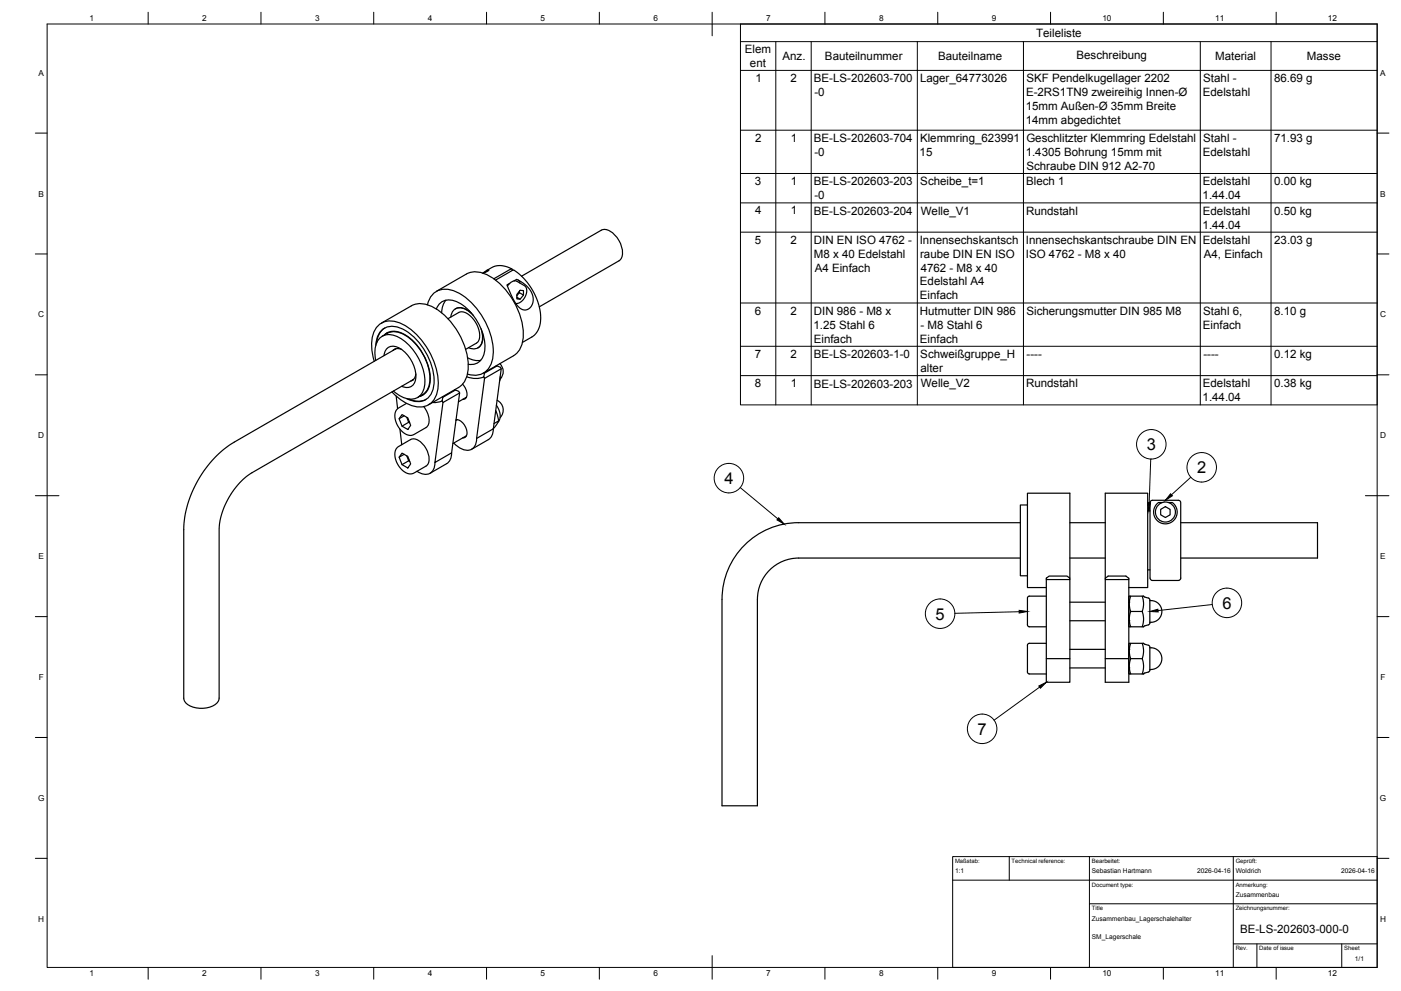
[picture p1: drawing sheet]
<svg xmlns="http://www.w3.org/2000/svg" width="594mm" height="420mm" viewBox="0 0 594 420" stroke-linecap="round" stroke-linejoin="round" font-family="sans-serif">
<!-- layer: Visible -->
<g fill="none" stroke="#000" stroke-width=".51">
<path d="M197.8 116.2l-12.8 7.3M197.8 116.2a10.6 10.6 0 0 1 11.3 1.8 30.9 30.9 0 0 1 12.8 25.2l-.2 1.4a8.6 8.6 0 0 1-3.9 6.2l-12.8 7.4M204.7 115.8l1.9-1.2 .7-.2-.4 .5-2.1 .9M210.1 118.8l7.4-4.3a24.6 24.6 0 0 1 11.5 23 7.9 7.9 0 0 1-3.5 5.4l-4 2.3M217 114a8.7 8.7 0 0 0-8.6-.5l-2.1 1.2M217.2 114.7l-.2-.7-.5 .1-7.1 4.1M217.9 119.1l1.2-.7a10.1 10.1 0 0 1 7 9 3.5 3.5 0 0 1-1.9 3.6 3.5 3.5 0 0 1-4.1-.7 26.6 26.6 0 0 1-5.2-9.5l1.2-.7M219.7 118.7l.8 1.3M221.2 117.1l33.7-19.5a5.4 5.4 0 0 1 6.2 2.4 9.5 9.5 0 0 1 2.3 9.6l-1 1-33.7 19.5M163.2 139.1a8.4 8.4 0 0 0-3.5 6.4M174.4 129.7l-12.7 7.3M174.4 129.7a10.6 10.6 0 0 1 11.4 1.8 30.9 30.9 0 0 1 12.7 25.2l-.2 1.4a8.6 8.6 0 0 1-3.9 6.2l-12.7 7.3"/>
<path d="M181.3 129.2a7.7 7.7 0 0 1 10.7-6 28.8 28.8 0 0 1 15.9 18.2 17.7 17.7 0 0 1-.4 14.4 7.5 7.5 0 0 1-9.3 2.8M185 131a5.9 5.9 0 0 1 8.8-3 22.3 22.3 0 0 1 11.6 21.6 5.7 5.7 0 0 1-6.8 4.8M189.1 127.3a8.4 8.4 0 0 0-1.8 5.3M189.9 135.1l4.6-2.6a5.3 5.3 0 0 1 6 2.6 9.6 9.6 0 0 1 2.3 9.6l-.8 .8-4.6 2.6M193.2 130.9l-.1 .1M193.2 130.9a5.7 5.7 0 0 1 6.6 1.7M200.8 133.8a7.2 7.2 0 0 0-7.5-3l-1.4 1.4-.7 2.2M204 139.4a7.2 7.2 0 0 1-1.1 8l-1.9 .5-2.3-.5M215.2 121.3l1.1-1.3 1.8-.9 1.1 .2 3.1 1.8a4.3 4.3 0 0 1-.6 6.1l-1.6 1.2-1.4 .3M219.2 126l1.4 .9M220.2 123.5v.6M220.6 123.1l1.4 .1v1.9l-1.4 1.8-1.4-.2v-1.9z"/>
<path d="M222 125.1l-1.8-1-1 1.3M158.7 153.2a16 16 0 0 1 1.4-14.9 8.8 8.8 0 0 1 11.1-.6 30.5 30.5 0 0 1 14.5 26.8 8 8 0 0 1-11.8 7.2l-3.9-2.2-3.8-3.3M159.3 152.8a10 10 0 0 1 2.3-9.9 8.3 8.3 0 0 1 9.9 1.7 22.4 22.4 0 0 1 8.4 19.6 6.1 6.1 0 0 1-9.6 4l-3.5-2.4M159.4 146.4a7.5 7.5 0 0 1 6-8 16.5 16.5 0 0 1 13.3 8.1 24.5 24.5 0 0 1 5.1 17.8 6.9 6.9 0 0 1-10 5.3l-1.4-.6M162.1 142.6a8.1 8.1 0 0 1 10.8 .2 22.6 22.6 0 0 1 9.2 20.2 6.5 6.5 0 0 1-2.9 4.3M162.8 150.8a3.9 3.9 0 0 1 6.1-3.5 14.3 14.3 0 0 1 7.3 13.9 3.8 3.8 0 0 1-5.9 2.6M163 142a6.8 6.8 0 0 1 8.7-.1 22.9 22.9 0 0 1 10.5 21.1l-.7 2.1a5.4 5.4 0 0 1-3.5 2.9M164.2 141.1l-1.1 .8M167.6 148l-.3 .2M167.9 147.9l-68.5 39.5a46.4 46.4 0 0 0-21.5 37.2v71.4a5.4 5.4 0 0 0 5.1 4.1 9.5 9.5 0 0 0 9.5-2.7l.4-1.4v-71.4a31.7 31.7 0 0 1 13.9-24.2l68.6-39.5M170.3 148.2l-2.3-.4-1.4 .8M176.3 158.6l-.8 2.2-1.4 .8"/>
<path d="M197.9 159.7a9.8 9.8 0 0 0 7.2 .1M198.3 151.7a8.4 8.4 0 0 0 5.5 1.1M202.8 147.4l-.2 .1M204.5 140.8a6.1 6.1 0 0 1-1.7 6.6M205.4 158l-.3 1.8M210.4 155.1l1.8 .6 .3 .7-3.3 25.4M210.8 155.1l-5.4 3.1M211.9 154.2a4.6 4.6 0 0 1 .2 6.5M212.1 159.7l-.2 1.9M212.5 156.4l-7 4-.4-.6M168 168l.6 5.3M170.5 175.8l2.4 1.4 1.2 3.1-1.2 1.8-2.4-1.4-1.3-3.2z"/>
<path d="M171.4 176.3l-2.2 1.2M172.4 171l-3.4 2a5.7 5.7 0 0 0-.3 7.7 5.7 5.7 0 0 0 6.8 3.5l5.1-2.9a5.5 5.5 0 0 0 .3-7l-1.2-1.9M172.5 176.9l.8 2.1-2.8 1.7M173.4 169.2a8.3 8.3 0 0 0 7.3 .2M173.5 178.8l-.2 .2 .4 .3M175.1 161.1l-.2 .1M179.2 167.3l-2.1 1.3M179.4 167.4l-1.3 .5M187.5 170l-2.2 .6-1.9 .1M187.7 168.2l.1 .2M187.8 168.4l5.3-3 1.4 .5 .4 .7-7.1 4.1-.3-.7zM192.7 165.3l.4 .1"/>
<path d="M193.4 177.9a5.3 5.3 0 0 1 4.1 7.3l-1.3 .5M193.9 177.9l-.6 .3M194.9 166.6l-3.4 25.4-7.1 4.1 3.4-25.4M196.1 162.9a5.2 5.2 0 0 1 1.4 5.9l-1.3 .5M197.8 168.4l-3.4 2M205.5 160.4l-3.4 25.5 7.1-4.1M210.2 174.1l.4 .9a4.7 4.7 0 0 1-1.2 6.5l-.2 .3M210.5 171.8a6 6 0 0 1 .7 7.1M210.8 169.7a4.6 4.6 0 0 1 1.3 7.4M211.4 178.5l-1.9 1.1M168.3 189.9l5.8-3.5a5.7 5.7 0 0 1 6.5 3.7 5.7 5.7 0 0 1 0 7.5l-5.1 3a5.8 5.8 0 0 1-6.8-3.6l-.7-1.7a5.6 5.6 0 0 1 .3-5.4zM169.6 181.9l.7 6.7"/>
<path d="M170.5 192.1l2.4 1.4 1.2 3.2-1.2 1.7-2.4-1.4-1.3-3.2zM171.4 192.6l-2.2 1.2M172.5 193.3l.8 2.1-2.8 1.6M173.5 195.1l-.2 .3 .4 .2M184.4 196.1a4.3 4.3 0 0 1-1.9 4.5 4.3 4.3 0 0 1-4.9-.3l-.8-.5M191.5 192a5 5 0 0 1-2.1 4.6l-7 4.1M197.8 184.7l-5.8 3.4M202.1 185.9a4.2 4.2 0 0 1-1.9 4.4 4.2 4.2 0 0 1-4.8-.1l-3-2.4M209.2 181.8a5 5 0 0 1-2.1 4.6l-7.1 4.1M435.7 214.1h-3v30h3M486.7 216.6h1M488 212.4l.7-.3h11l.7 .3a44.7 44.7 0 0 1 .3 10.8v21.3a1.36 1.36 0 0 1-1 1.6h-11a1.91 1.91 0 0 1-1-2.5v-24.4a18.1 18.1 0 0 1 .3-6.8z"/>
<path d="M492.2 216l2-1.2 2 1.2v2.3l-2 1.1-2-1.1zM492.9 213.1h-1.7a5 5 0 0 0-.7 7.3 5 5 0 0 0 7.4 0 5 5 0 0 0-.8-7.3h-1.7M338.7 221.6h94M338.7 221.6a32.5 32.5 0 0 0-32.5 32.5v87.5h15v-87.5a17.5 17.5 0 0 1 17.5-17.5h94M453.7 236.6h15M453.7 221.6h15M500.7 221.6h58v15h-58M443.7 252.8h-7.2a1.73 1.73 0 0 0-.8 2.2v9.3a1.14 1.14 0 0 0 .8 1.4h7.2M443.7 245.2l1.2-1h7.6l1.2 1v.5h-10zM443.7 245.7v33.6h10v-33.6M453.7 245.2v-36.1h-18v40h8M453.7 255.3h15"/>
<path d="M468.7 245.2v-36.1h18v40h-8M468.7 245.2l1.2-1h7.5l1.3 1v44.1h-10v-43.6M468.7 245.2v.5h10M479.4 259.2l-.5-3.2 .5-3.2h-.5l-.2 12.6 .2 .3h.5M479.4 252.8h4.9M484.3 259.2h-4.9l-.5 3.3 .5 3.2h4.9M484.9 252.8h-.6l.6 3.2-.6 3.2M485 252.8l2.2 .9a16.8 16.8 0 0 1 .4 6.8l-.2 4.1-3.1 1.1 .6-3.2-.6-3.3M486.7 241.6h1M487.6 254.7a4.6 4.6 0 0 1 5.1 4.5 4.6 4.6 0 0 1-5.1 4.6M435.7 273.6v10.7a1.14 1.14 0 0 0 .8 1.4M443.7 272.8h-7.2l-.6 .2-.2 .5"/>
<path d="M443.7 279.3v10h10v-10M453.7 263.2h15M453.7 275.3h15M468.7 279.3h10M479.4 279.3l-.5-3.3 .5-3.2h-.5l-.2 12.6 .2 .4h.5M479.4 272.8h4.9M484.3 279.3l.6 3.2-.6 3.3 2.9-1 .4-.6M484.3 279.3l.6-3.3-.6-3.2 2.9 .9a16.8 16.8 0 0 1 .4 6.8v3.7M484.3 279.3h-4.9l-.5 3.2 .5 3.3h4.9M487.6 274.7a4.6 4.6 0 0 1 5.1 4.6 4.6 4.6 0 0 1-5.1 4.5M436.5 285.8h7.2M453.7 283.2h15"/>
<circle cx="494.2" cy="217.1" r="4.2"/>
</g>
<g fill="#000">
<circle cx="478.7" cy="255.3" r=".25"/>
<circle cx="478.7" cy="263.2" r=".25"/>
<circle cx="478.7" cy="275.3" r=".25"/>
<circle cx="478.7" cy="283.2" r=".25"/>
</g>
<!-- layer: TITLEBLOCK -->
<path d="M404 363.2h180v47h-180zM404 373.2h180M428 363.2v10M462 363.2v47M523 363.2v47M462 383.2h122M523 400.2h61M533 400.2v10M569 400.2v10" fill="none" stroke="#000" stroke-width=".42"/>
<!-- layer: BORDER -->
<g fill="none" stroke="#000" stroke-width=".42">
<path d="M20 10.2h564v400h-564zM62.8 5.2v5M110.7 5.2v5M158.5 5.2v5M206.3 5.2v5M254.1 5.2v5M302 5.2v10M349.8 5.2v5M397.6 5.2v5M445.5 5.2v5M493.3 5.2v5M541.1 5.2v5"/>
<path d="M15 56.4h5M584 56.4h5M15 107.7h5M584 107.7h5M15 158.9h5M584 158.9h5M15 210.2h10M579 210.2h10M15 261.4h5M584 261.4h5M15 312.7h5M584 312.7h5"/>
<path d="M15 363.9h5M584 363.9h5M62.8 410.2v5M110.7 410.2v5M158.5 410.2v5M206.3 410.2v5M254.1 410.2v5M302 405.2v10M349.8 410.2v5M397.6 410.2v5M445.5 410.2v5M493.3 410.2v5"/>
<path d="M541.1 410.2v5"/>
</g>
<!-- layer: Parts Lists -->
<g fill="none" stroke="#000" stroke-width=".42">
<path d="M314 10.2h270v161.5h-270zM314 17.7h270M329 17.7v154M344 17.7v154M389 17.7v154M434 17.7v154M509 17.7v154M539 17.7v154M314 29.8h270M314 55.2h270M314 73.6h270M314 86h270"/>
<path d="M314 98.4h270M314 128.5h270M314 146.8h270M314 159.3h270"/>
</g>
<!-- layer: Balloons -->
<g fill="none" stroke="#000" stroke-width=".42">
<circle cx="488.2" cy="188.4" r="6.3"/>
<circle cx="509.6" cy="198.1" r="6.3"/>
<circle cx="309.1" cy="202.7" r="6.3"/>
<circle cx="520.3" cy="255.6" r="6.3"/>
<circle cx="398.6" cy="260.2" r="6.3"/>
<circle cx="416.5" cy="309" r="6.3"/>
</g>
<!-- layer: 0 -->
<path d="M330.2 219.5l2.3 2.7-3-1.8zM486.7 213.1h1.2l-.7 3.5zM496.4 209.4l.7 .8-2.9 1.9zM432.2 258.8l3.5 .4-3.5 .7zM487.6 259.2l3.4-.9 .1 1.2zM440.5 290.9l3.2-1.6-2.5 2.5z" fill="#000" stroke="#000" stroke-width=".42"/>
<path d="M488 194.6l-.7 18.5M313.9 206.7l15.9 13.3M504.9 202.4l-8.1 7.4M432.2 259.4l-27.3 .6M514 256.3l-23 2.6M440.8 291.3l-19.3 14.1" fill="none" stroke="#000" stroke-width=".42"/>
<g font-size="7">
<text x="486.3" y="190.8">3</text>
<text x="507.7" y="200.7">2</text>
<text x="307.3" y="205.2">4</text>
<text x="396.7" y="262.7">5</text>
<text x="518.3" y="258.1">6</text>
<text x="414.5" y="311.5">7</text>
</g>
<g font-size="4.9">
<text x="439.4" y="15.6">Teileliste</text>
<text x="315.9" y="22.5">Elem</text>
<text x="318" y="28.4">ent</text>
<text x="331.8" y="25.5">Anz.</text>
<text x="349.8" y="25.5">Bauteilnummer</text>
<text x="397.8" y="25.5">Bauteilname</text>
<text x="456.5" y="25">Beschreibung</text>
<text x="515.3" y="25.5">Material</text>
<text x="554.2" y="25.5">Masse</text>
<text x="320.3" y="34.8">1</text>
<text x="335.2" y="34.8">2</text>
<text x="345.1" y="34.9">BE-LS-202603-700</text>
<text x="390.1" y="34.8">Lager_64773026</text>
<text x="435.3" y="34.9">SKF Pendelkugellager 2202</text>
<text x="510.2" y="34.9">Stahl -</text>
<text x="540.3" y="34.8">86.69 g</text>
<text x="345.3" y="40.7">-0</text>
<text x="435.1" y="40.9">E-2RS1TN9 zweireihig Innen-Ø</text>
<text x="510.1" y="40.7">Edelstahl</text>
<text x="434.9" y="46.8">15mm Außen-Ø 35mm Breite</text>
<text x="434.9" y="52.7">14mm abgedichtet</text>
<text x="320.2" y="60.1">2</text>
<text x="335.3" y="60.1">1</text>
<text x="345.1" y="60.3">BE-LS-202603-704</text>
<text x="390.1" y="60.2">Klemmring_623991</text>
<text x="435.2" y="60.3">Geschlitzter Klemmring Edelstahl</text>
<text x="510.2" y="60.3">Stahl -</text>
<text x="540.2" y="60.2">71.93 g</text>
<text x="345.3" y="66.1">-0</text>
<text x="390" y="66.1">15</text>
<text x="434.9" y="66.1">1.4305 Bohrung 15mm mit</text>
<text x="435.3" y="72">Schraube DIN 912 A2-70</text>
<text x="510.1" y="66.1">Edelstahl</text>
<text x="320.1" y="78.5">3</text>
<text x="335.3" y="78.5">1</text>
<text x="345.1" y="78.6">BE-LS-202603-203</text>
<text x="390.2" y="78.6">Scheibe_t=1</text>
<text x="435.1" y="78.6">Blech 1</text>
<text x="510.1" y="78.5">Edelstahl</text>
<text x="540.3" y="78.6">0.00 kg</text>
<text x="345.3" y="84.5">-0</text>
<text x="509.9" y="84.4">1.44.04</text>
<text x="320.2" y="90.9">4</text>
<text x="335.3" y="90.9">1</text>
<text x="345.1" y="91.1">BE-LS-202603-204</text>
<text x="390.4" y="91">Welle_V1</text>
<text x="435.1" y="91">Rundstahl</text>
<text x="510.1" y="91">Edelstahl</text>
<text x="540.3" y="91">0.50 kg</text>
<text x="509.9" y="96.9">1.44.04</text>
<text x="320.1" y="103.3">5</text>
<text x="335.2" y="103.3">2</text>
<text x="345.1" y="103.5">DIN EN ISO 4762 -</text>
<text x="390" y="103.4">Innensechskantsch</text>
<text x="435" y="103.4">Innensechskantschraube DIN EN</text>
<text x="510.1" y="103.4">Edelstahl</text>
<text x="540.3" y="103.4">23.03 g</text>
<text x="345.1" y="109.3">M8 x 40 Edelstahl</text>
<text x="390.2" y="109.3">raube DIN EN ISO</text>
<text x="435" y="109.3">ISO 4762 - M8 x 40</text>
<text x="510.5" y="109.3">A4, Einfach</text>
<text x="345.5" y="115.2">A4 Einfach</text>
<text x="390.4" y="115.2">4762 - M8 x 40</text>
<text x="390.1" y="121">Edelstahl A4</text>
<text x="390.1" y="126.9">Einfach</text>
<text x="320.1" y="133.4">6</text>
<text x="335.2" y="133.4">2</text>
<text x="345.1" y="133.5">DIN 986 - M8 x</text>
<text x="390.1" y="133.5">Hutmutter DIN 986</text>
<text x="435.3" y="133.5">Sicherungsmutter DIN 985 M8</text>
<text x="510.2" y="133.5">Stahl 6,</text>
<text x="540.3" y="133.5">8.10 g</text>
<text x="345" y="139.4">1.25 Stahl 6</text>
<text x="390.3" y="139.4">- M8 Stahl 6</text>
<text x="510.1" y="139.4">Einfach</text>
<text x="345.1" y="145.2">Einfach</text>
<text x="390.1" y="145.2">Einfach</text>
<text x="320.1" y="151.7">7</text>
<text x="335.2" y="151.7">2</text>
<text x="345.1" y="151.9">BE-LS-202603-1-0</text>
<text x="390.2" y="151.9">Schweißgruppe_H</text>
<text x="435.3" y="151.8">----</text>
<text x="510.3" y="151.8">----</text>
<text x="540.3" y="151.8">0.12 kg</text>
<text x="390.3" y="157.7">alter</text>
<text x="320.1" y="164.2">8</text>
<text x="335.3" y="164.2">1</text>
<text x="345.1" y="164.3">BE-LS-202603-203</text>
<text x="390.4" y="164.3">Welle_V2</text>
<text x="435.1" y="164.3">Rundstahl</text>
<text x="510.1" y="164.3">Edelstahl</text>
<text x="540.3" y="164.3">0.38 kg</text>
<text x="509.9" y="170.1">1.44.04</text>
<text x="525.8" y="395.4">BE-LS-202603-000-0</text>
</g>
<g font-size="3.5">
<text x="37.9" y="8.9">1</text>
<text x="85.8" y="8.9">2</text>
<text x="133.6" y="8.9">3</text>
<text x="181.4" y="8.9">4</text>
<text x="229.3" y="8.9">5</text>
<text x="277.1" y="8.9">6</text>
<text x="324.9" y="8.9">7</text>
<text x="372.7" y="8.9">8</text>
<text x="420.6" y="8.9">9</text>
<text x="467.4" y="8.9">10</text>
<text x="515.3" y="8.9">11</text>
<text x="563.1" y="8.9">12</text>
<text x="16.3" y="32">A</text>
<text x="585.3" y="32">A</text>
<text x="16.3" y="83.3">B</text>
<text x="585.3" y="83.3">B</text>
<text x="16.2" y="134.6">C</text>
<text x="585.2" y="134.6">C</text>
<text x="16.2" y="185.8">D</text>
<text x="585.2" y="185.8">D</text>
<text x="16.3" y="237">E</text>
<text x="585.3" y="237">E</text>
<text x="16.4" y="288.3">F</text>
<text x="585.4" y="288.3">F</text>
<text x="16.1" y="339.6">G</text>
<text x="585.1" y="339.6">G</text>
<text x="16.2" y="390.8">H</text>
<text x="585.2" y="390.8">H</text>
<text x="37.9" y="413.9">1</text>
<text x="85.8" y="413.9">2</text>
<text x="133.6" y="413.9">3</text>
<text x="181.4" y="413.9">4</text>
<text x="229.3" y="413.9">5</text>
<text x="277.1" y="413.9">6</text>
<text x="324.9" y="413.9">7</text>
<text x="372.7" y="413.9">8</text>
<text x="420.6" y="413.9">9</text>
<text x="467.4" y="413.9">10</text>
<text x="515.3" y="413.9">11</text>
<text x="563.1" y="413.9">12</text>
</g>
<g font-size="2.8">
<text x="405" y="370.2">1:1</text>
<text x="463" y="370.2">Sebastian Hartmann</text>
<text x="507.7" y="370.2">2026-04-16</text>
<text x="524" y="370.2">Woldrich</text>
<text x="568.7" y="370.2">2026-04-16</text>
<text x="524" y="380.2">Zusammenbau</text>
<text x="463" y="390.7">Zusammenbau_Lagerschalehalter</text>
<text x="463" y="398.2">SM_Lagerschale</text>
<text x="574.5" y="407.3">1/1</text>
</g>
<g font-size="2.5">
<text x="405" y="366">Maßstab:</text>
<text x="429" y="366">Technical reference:</text>
<text x="463" y="366">Bearbeitet:</text>
<text x="524" y="366">Geprüft:</text>
<text x="463" y="376">Document type:</text>
<text x="524" y="376">Anmerkung:</text>
<text x="463" y="386">Title</text>
<text x="524" y="386">Zeichnungsnummer:</text>
<text x="524" y="403">Rev.</text>
<text x="534" y="403">Date of issue</text>
<text x="570" y="403">Sheet</text>
</g>
</svg>
